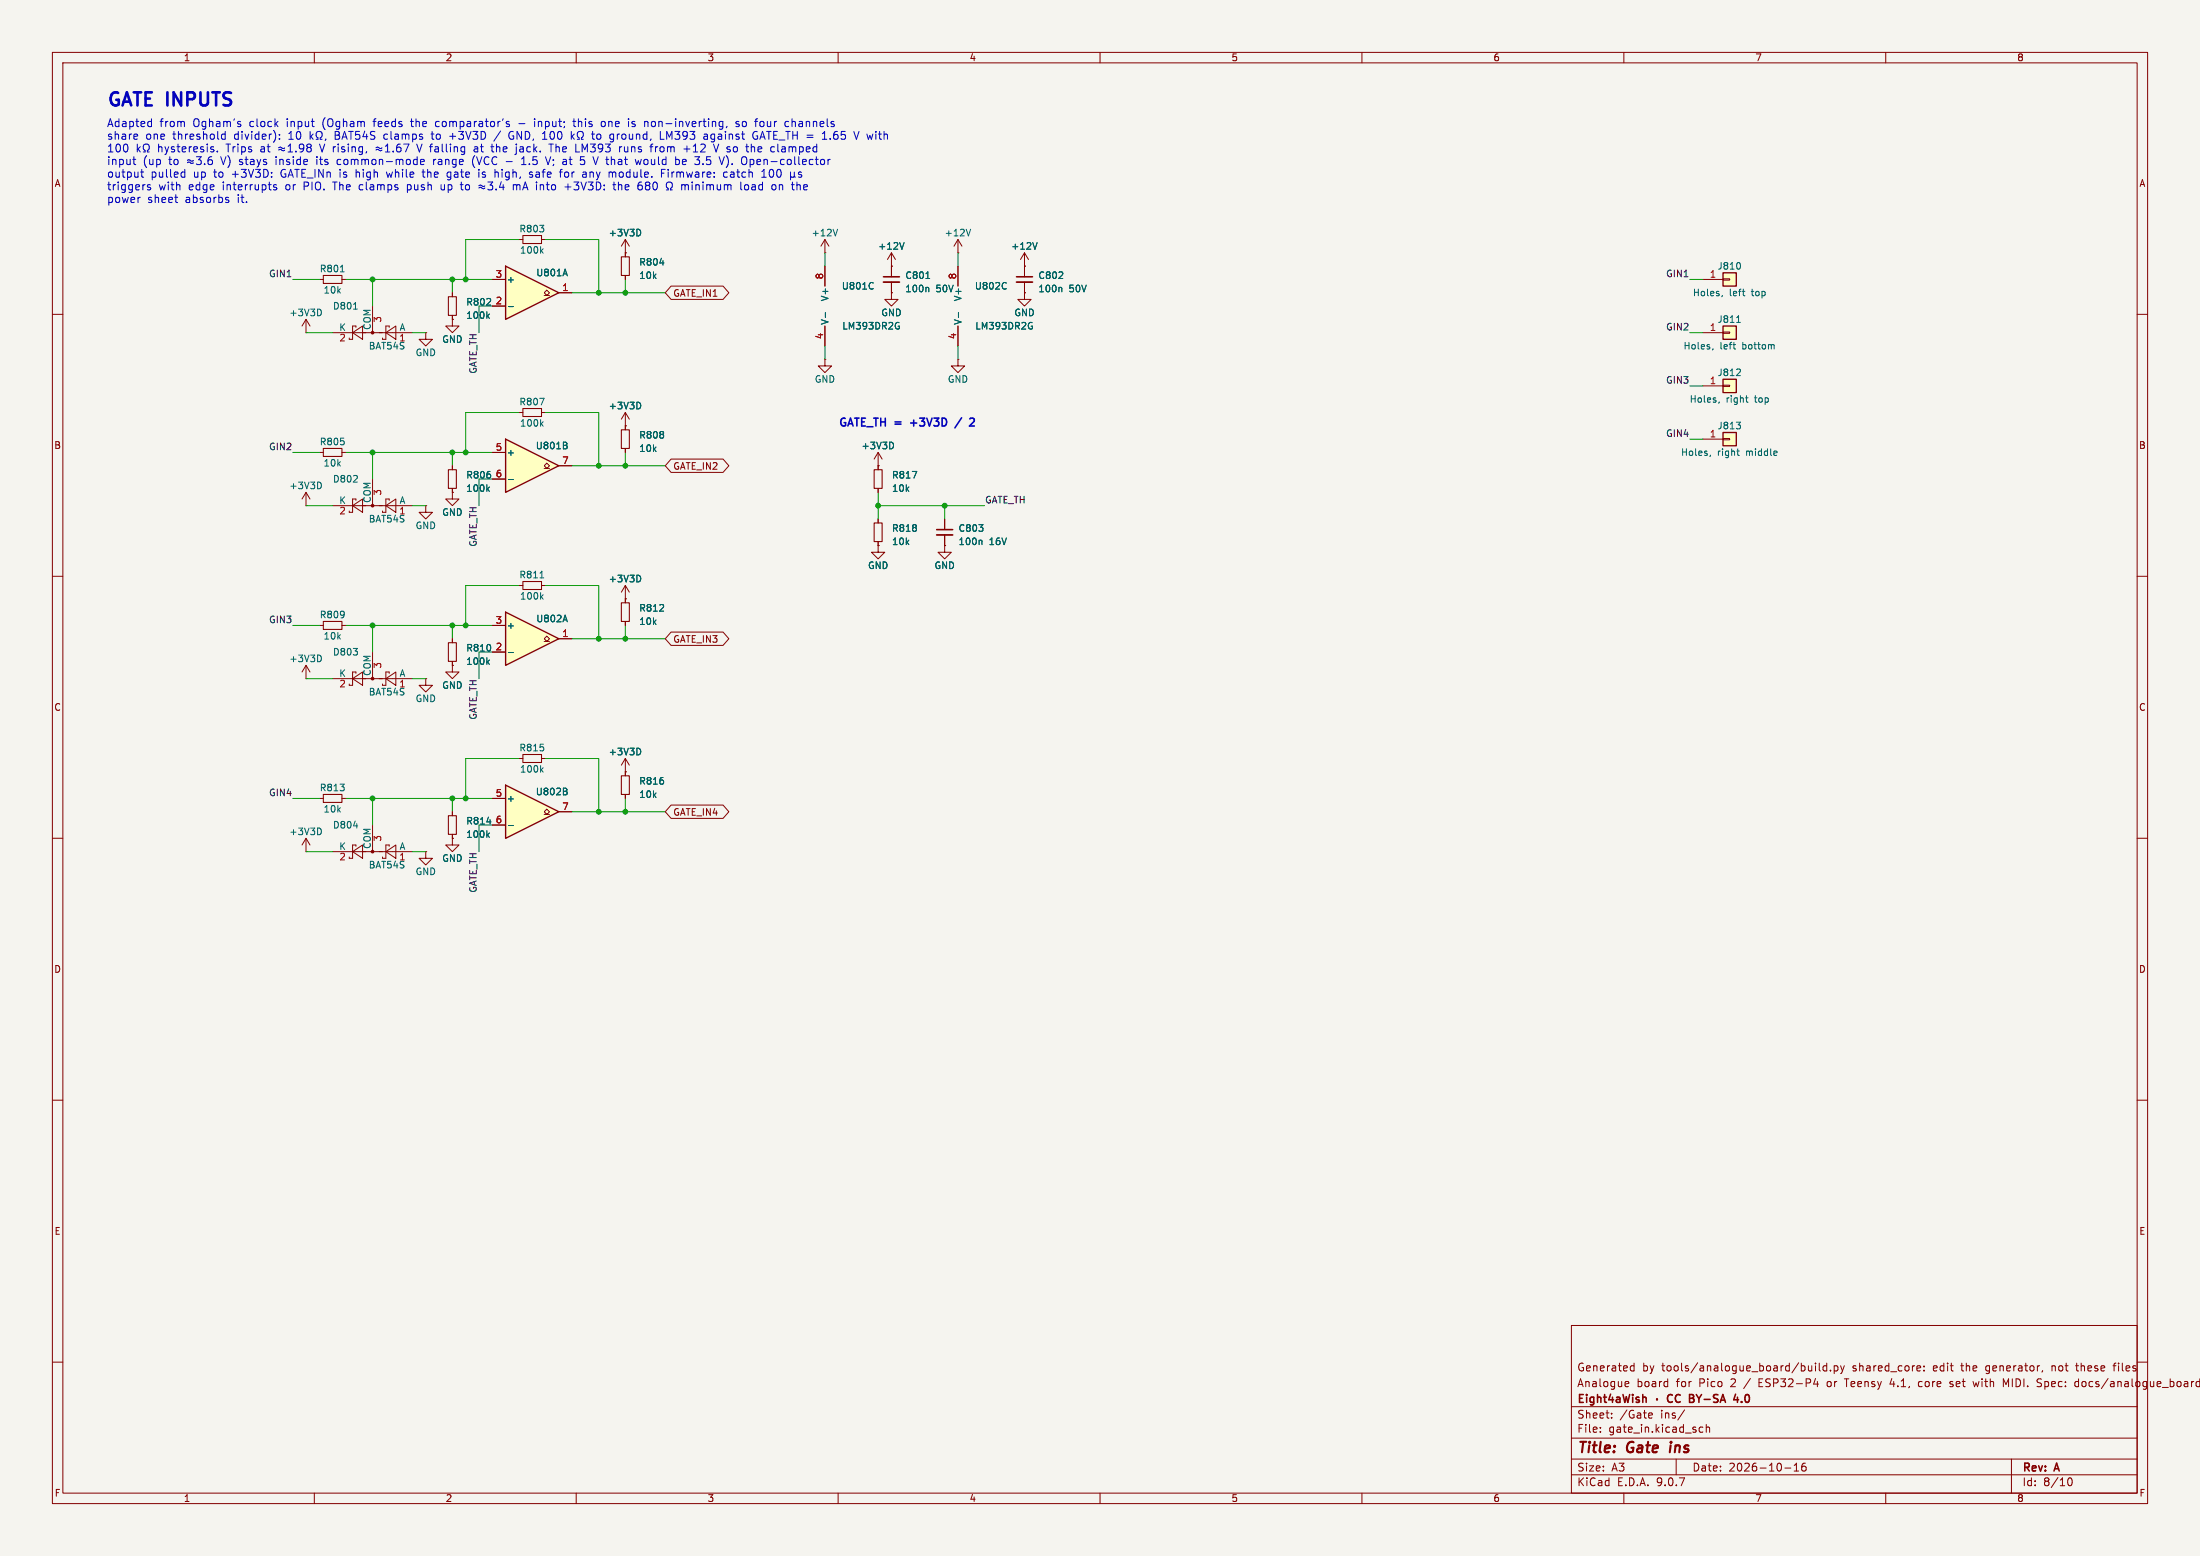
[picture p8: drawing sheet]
<svg xmlns="http://www.w3.org/2000/svg" width="420mm" height="297mm" viewBox="0 0 420 297" stroke-linecap="round" stroke-linejoin="round" font-family="sans-serif">
<path d="M0 0h420v297h-420z" fill="#f5f4ef" stroke="#f5f4ef" stroke-width=".19"/>
<g fill="none" stroke="#840000" stroke-width=".19">
<path d="M10 10h400v277h-400zM12 12h396v273h-396zM60 10v2M110 10v2M160 10v2M210 10v2M260 10v2M310 10v2M360 10v2M195.6 55.9v1.3h1.2l-1.2 1.2-1.3-1.2h1.3M195.6 55.9h.1M195.6 50.8h.1"/>
<path d="M195.6 48.3l-.8 1.2M195.6 48.3l.7 1.2M195.6 48.3v2.5M10 60h2M408 60h2M180.3 99.1v2M10 110h2M180.3 102.1v2M408 110h2M10 160h2M408 160h2M10 210h2"/>
<path d="M408 210h2M300 253h108v32h-108zM10 260h2M300 278.5h108M300 274.5h108M300 268.5h108M305.5 273.2v.2M305.5 272.5v.1M307.7 270.5v.2M307.7 269.8v.1M310.4 263.7l.5 .1v.2l-.7 .2M310.9 264.6l-.5 .1"/>
<path d="M311.4 261.6h.5M311.4 260.8h.5M311.9 260.2v1.5M314.9 269.7l.5 .1v.2l-.7 .2M315.4 270.6l-.5 .1M320 278.5v3M321.6 269.1l-1.3 1.9M324.4 273.1l.3 .3 .4-.1M325.1 272.5l-.4-.1-.3 .3M325.7 272.5l.2-.1 .4 .1 .1 .9M325.7 271.9v1.5M342.5 279.7l.4-.4v1.5"/>
<path d="M344.7 279.3a.59 .59 0 0 0-.8 .6v.6l.2 .2 .4 .1 .2-.2 .1-.5-.1-.2h-.5l-.3 .2M346.2 264.2h1M346.6 260.2v.1M346.6 260.7v1M346.9 263.7v1M347.3 260.2v1.3l.2 .2M348.7 260.8l-.4-.1-.3 .3 .2 .6h.5M348.7 260.2v1.5M348.9 263.8v.7M349.4 261.5v.2M350.2 260.8l.4-.1 .3 .3-.2 .6h-.5M350.2 260.7v1.5"/>
<path d="M351.4 260.7l.3 1M351.7 261.7l-.3 .5M352.1 260.7l-.4 1M352.1 263.2h.8M361.2 263.1l-.4 1.1h.9M366.4 260.7l.3 .3-.8 .2M366.6 261.6l-.2 .1M366.8 263.7l-.4 .1-.2 .2 .1 .5 .5 .2M367.3 261.5v.2M367.3 260.8v.1M372.8 263.8l-.4-.1-.2 .2 .1 .2 .5 .2v.3h-.6M377.8 263.7l-.3 1-.3-.7-.3 .7"/>
<path d="M382.4 263.2l.5 1.1 .5-1.1v1.5M384 278.5v6.5M389.4 264l.3 .3v.2l-.3 .2M389.5 263.2l.2 .1M389.9 261.6l-.1 .3M391.7 260.7v1M391.8 260.8h-.1M396.2 260.7h.6M396.4 263.7l.4 .1M396.4 260.2v1.3l.3 .2M396.8 264.6l-.4 .1M396.8 263.2v1.5"/>
<path d="M403.4 260.7h.5M403.9 260.2l-.3 .2v1.3M408 260h2M60 285v2M110 285v2M160 285v2M210 285v2M260 285v2M300 281.5h108M310 285v2M340.7 280.2h1.2M342.5 280.8h.9"/>
<path d="M360 285v2M394.7 282.7l.2-.5 .2-.1a.8 .8 0 0 1 .5 .7 .8 .8 0 0 1-.5 .8l-.2-.2-.2-.4"/>
</g>
<path d="M318.9 275.9l-.1 1.3" fill="none" stroke="#840000" stroke-width=".4"/>
<path d="M178.8 101.1h3.1M314 266.7l.3 .2v.8M316.3 267v.2M319.3 266.3a.6 .6 0 0 0-.8 0 .6 .6 0 0 0-.2 .7 .56 .56 0 0 0 .3 .6 .56 .56 0 0 0 .7-.1M320.8 266.3a.6 .6 0 0 0-.8 0 .6 .6 0 0 0-.2 .7 .56 .56 0 0 0 .3 .6 .56 .56 0 0 0 .7-.1M322.5 266.9h.5M323 266.9l.3 .1M323.3 266.3l-.3-.1h-.5v1.5l.8-.1M323.3 266.8l-.3 .1M331.3 266.1l-.3 1.1h.9M331.7 266.7v1" fill="none" stroke="#840000" stroke-width=".3"/>
<path d="M178.8 102.1h3.1" fill="none" stroke="#840000" stroke-width=".33"/>
<path d="M198 46.3l-.4 1.3M187.3 103.1l.2 .2v.7" fill="none" stroke="#006464" stroke-width=".19"/>
<path d="M96.5 149.9l10.2 5-10.2 5.1z" fill="#ffffc2"/>
<path d="M96.5 149.9l10.2 5-10.2 5.1z" fill="none" stroke="#840000" stroke-width=".25"/>
<g fill="none" stroke="#840000" stroke-width=".19">
<path d="M61 53.3h.7M65.3 53.3h.7M99.1 111.8h.7M103.4 111.8h.7M119.4 114.3h.1M119.4 111.8l-.8 1.2M119.4 111.8l.7 1.2M119.4 111.8v3.3M119.4 118.6v.8M86.4 154.9v.8M86.4 159.3v.7M94 152.4h2.5"/>
<path d="M94 157.5h2.5M103.9 155.4h.5l-.5-.5 .5-.5 .5 .5-.5 .5h.5M106.7 154.9h2.5"/>
</g>
<path d="M65 51.9h.7M103.1 110.3h.7M103.3 113.9l.4 .5M103.7 113.5l-.5 .5M122.1 109.9l.2 .4-.2 .7M92.9 156.9h.8M93.1 159.4l.3 .4M93.4 159l-.5 .5M97 157.6h1M108 151l.3 .3-.1 .3-.2 .1M108.1 150.5l.1 .2-.1 .3" fill="none" stroke="#006464" stroke-width=".19"/>
<path d="M61.7 52.6h3.6v1.5h-3.6zM99.8 111h3.6v1.5h-3.6zM118.6 115.1h1.5v3.5h-1.5zM85.6 155.7h1.5v3.6h-1.5z" fill="none" stroke="#840000" stroke-width=".2"/>
<path d="M96.5 116.8l10.2 5.1-10.2 5.1z" fill="#ffffc2"/>
<path d="M96.5 116.8l10.2 5.1-10.2 5.1z" fill="none" stroke="#840000" stroke-width=".25"/>
<g fill="none" stroke="#840000" stroke-width=".19">
<path d="M99.1 45.7h.7M103.4 45.7h.7M119.4 48.3h.1M119.4 45.7v2.6M119.4 45.7l-.8 1.3M119.4 45.7l.7 1.3M94 119.4h2.5M86.4 121.9v.8M86.4 126.2v.8M94 124.5h2.5M103.9 122.4h.5l-.5-.5 .5-.5 .5 .5-.5 .5h.5M106.7 121.9h2.5"/>
<path d="M119.4 147.3h.1M119.4 144.8l-.8 1.3M119.4 144.8l.7 1.3M119.4 144.8v2.5"/>
</g>
<path d="M103.3 47.8l.4 .5M103.7 47.5l-.5 .5M122.1 43.8l.2 .5-.2 .7M107.9 117.4l.4 1.3M93.1 126.3l.3 .5M93.4 126l-.5 .5M97 124.6h1M122.1 142.9l.2 .5-.2 .6" fill="none" stroke="#006464" stroke-width=".19"/>
<path d="M99.8 45h3.6v1.5h-3.6zM85.6 122.7h1.5v3.5h-1.5z" fill="none" stroke="#840000" stroke-width=".2"/>
<path d="M328.9 72.4h2.6v2.5h-2.6z" fill="#ffffc2"/>
<path d="M328.9 72.4h2.6v2.5h-2.6z" fill="none" stroke="#840000" stroke-width=".25"/>
<path d="M119.4 48.3v.7M119.4 52.6v.7M157.5 48.3h.1M157.5 45.7l-.8 1.3M157.5 45.7l.7 1.3M157.5 45.7v2.6M99.1 78.7h.7M103.4 78.7h.7M325.1 73.7h3.8M328.9 73.5h1.3v.3h-1.3zM119.4 147.3v.8M119.4 151.6v.8" fill="none" stroke="#840000" stroke-width=".19"/>
<path d="M126 50.2h.7M159.9 43.8l-.4 1.2M103 76h.9l-.6 1.3M328.2 76.7l-.1 .3M332.1 70.5l.2 .2-.1 .3-.7 .7h.8M333.2 75.9h.5M333.5 76.7l.2 .1M103.3 80.9l.4 .5M103.7 80.5l-.5 .5" fill="none" stroke="#006464" stroke-width=".19"/>
<path d="M118.6 49h1.5v3.6h-1.5zM99.8 78h3.6v1.5h-3.6zM118.6 148.1h1.5v3.5h-1.5z" fill="none" stroke="#840000" stroke-width=".2"/>
<path d="M96.5 83.8l10.2 5.1-10.2 5.1z" fill="#ffffc2"/>
<path d="M96.5 83.8l10.2 5.1-10.2 5.1z" fill="none" stroke="#840000" stroke-width=".25"/>
<path d="M86.4 94v1.3h1.2l-1.2 1.2-1.3-1.2h1.3M86.4 94h.1M86.4 88.9v.8M86.4 93.2v.8M94 86.4h2.5M94 91.4h2.5M103.9 89.4h.5l-.5-.5 .5-.5 .5 .5-.5 .5h.5M106.7 88.9h2.5" fill="none" stroke="#840000" stroke-width=".19"/>
<path d="M93.1 93.3l.3 .5M93.4 93l-.5 .4M97 91.5h1M108 85l.3 .2-.1 .3-.2 .2M108.1 84.5l.1 .1-.1 .3" fill="none" stroke="#006464" stroke-width=".19"/>
<path d="M85.6 89.7h1.5v3.5h-1.5z" fill="none" stroke="#840000" stroke-width=".2"/>
<path d="M96.5 50.8l10.2 5.1-10.2 5.1z" fill="#ffffc2"/>
<path d="M96.5 50.8l10.2 5.1-10.2 5.1z" fill="none" stroke="#840000" stroke-width=".25"/>
<g fill="none" stroke="#840000" stroke-width=".19">
<path d="M94 53.3h2.5M94 58.4h2.5M103.9 56.4h.5l-.5-.5 .5-.5 .5 .5-.5 .5h.5M106.7 55.9h2.5M157.5 50.8v3.8M81.3 63.5v1.3h1.2l-1.2 1.2-1.3-1.2h1.3M81.3 63.5h.1M86.4 61v1.2h1.2l-1.2 1.3-1.3-1.3h1.3M86.4 61h.1M119.4 78.7l-.8 1.3M119.4 78.7l.7 1.3M119.4 78.7v3.3"/>
<path d="M157.5 68.6v1.3h1.2l-1.2 1.2-1.3-1.2h1.3M157.5 68.6h.1M157.5 62.2v3.8M182.9 68.6v1.3h1.2l-1.2 1.2-1.3-1.2h1.3M182.9 68.6h.1M58.4 96.5h.1M58.4 94l-.7 1.3M58.4 94l.8 1.3M58.4 94v2.5M61 86.4h.7M63.5 96.5h15.2M65.3 86.4h.7"/>
<path d="M67.3 96.5l1.9-1.2v2.5zM67.9 95.5v-.2h-.6v2.5h-.6v-.3M71.1 91.4v5.1M73.7 96.5l1.9-1.2v2.5zM74.3 95.5v-.2h-.6v2.5h-.7v-.3M81.3 96.5v1.3h1.2l-1.2 1.3-1.3-1.3h1.3M81.3 96.5h.1M119.4 81.3h.1M119.4 85.6v.8M167.6 88.9h.1M167.6 86.4v2.5M167.6 99.1v.7"/>
<path d="M167.6 86.4l-.7 1.2M167.6 86.4l.8 1.2M167.6 104.1v1.3h1.3l-1.3 1.3-1.2-1.3h1.2M167.6 104.1h.1M167.6 103.4v.7"/>
</g>
<path d="M97 58.5h1M107.9 51.4l.4 1.2M157.6 59.6v1M166.6 54h.1M166.7 55.1h-.1M122.1 76.8l.2 .5-.2 .7M171.4 62.3h.3v.4l-.3 .1M171.5 61.5l.1 .1M61.1 92.1l.3 .5-.3 .6M170.3 84.5l.3 .4-.3 .7" fill="none" stroke="#006464" stroke-width=".19"/>
<circle cx="71.1" cy="96.5" r=".25" fill="#840000" stroke="#840000" stroke-width=".19"/>
<path d="M61.7 85.6h3.6v1.5h-3.6zM118.6 82h1.5v3.6h-1.5zM166.9 99.8h1.5v3.6h-1.5z" fill="none" stroke="#840000" stroke-width=".2"/>
<path d="M328.9 82.6h2.6v2.5h-2.6z" fill="#ffffc2"/>
<path d="M328.9 82.6h2.6v2.5h-2.6z" fill="none" stroke="#840000" stroke-width=".25"/>
<g fill="none" stroke="#840000" stroke-width=".19">
<path d="M71.1 58.4v5.1M86.4 55.9v.7M58.4 63.5h.1M58.4 61v2.5M58.4 61l-.7 1.2M58.4 61l.8 1.2M63.5 63.5h15.2M67.3 63.5l1.9-1.3v2.6zM67.9 62.5v-.3h-.6v2.6h-.6v-.3M73.7 63.5l1.9-1.3v2.6zM74.3 62.5v-.3h-.6v2.6h-.7v-.3M86.4 60.2v.8"/>
<path d="M167.6 88.9v.8M167.6 93.2v.8M325.1 83.8h3.8M328.9 83.7h1.3v.2h-1.3zM61 119.4h.7M65.3 119.4h.7M180.3 104.1v1.3h1.3l-1.3 1.3-1.2-1.3h1.2M180.3 104.1h.1M58.4 129.5h.1M58.4 127l-.7 1.3M58.4 127l.8 1.3M58.4 127v2.5"/>
<path d="M63.5 129.5h15.2M67.3 129.5l1.9-1.2v2.5zM67.9 128.5v-.2h-.6v2.5h-.6v-.2M71.1 124.5v5M73.7 129.5l1.9-1.2v2.5zM74.3 128.5v-.2h-.6v2.5h-.7v-.2M61 152.4h.7M65.3 152.4h.7M58.4 162.6h.1M58.4 160v2.6M58.4 160l-.7 1.3M58.4 160l.8 1.3"/>
<path d="M86.4 160v1.3h1.2l-1.2 1.3-1.3-1.3h1.3M86.4 160h.1"/>
</g>
<g fill="none" stroke="#006464" stroke-width=".19">
<path d="M61.1 59.1l.3 .4-.3 .7M67.5 59h.7M93.4 59.9l-.5 .5M93.1 60.3l.3 .5M174.2 90h.8l-.5 1.3M326.5 86.9l-.1 .2M331.5 80.6h.8l-.5 .5M331.6 86.1h.4M331.8 86.9h.2M332.1 81.1l.2 .2-.2 .5M339.2 86.2v.2l-.6 .1M61.1 125.1l.3 .5-.3 .6"/>
<path d="M61.1 158.1l.3 .5-.3 .7"/>
</g>
<path d="M85.6 56.6h1.5v3.6h-1.5zM166.9 89.7h1.5v3.5h-1.5zM61.7 118.6h3.6v1.5h-3.6zM61.7 151.6h3.6v1.6h-3.6z" fill="none" stroke="#840000" stroke-width=".2"/>
<g fill="#840000" stroke="#840000" stroke-width=".19">
<circle cx="71.1" cy="129.5" r=".25"/>
<circle cx="71.1" cy="63.5" r=".25"/>
</g>
<path d="M328.9 62.2h2.6v2.6h-2.6z" fill="#ffffc2"/>
<path d="M328.9 62.2h2.6v2.6h-2.6z" fill="none" stroke="#840000" stroke-width=".25"/>
<path d="M325.1 63.5h3.8M328.9 63.4h1.3v.2h-1.3zM99.1 144.8h.7M103.4 144.8h.7" fill="none" stroke="#840000" stroke-width=".19"/>
<path d="M327 66.6l-.1 .2M330.8 65.8h.5M331.2 66.6h.1M331.5 61.5h.8M338.5 65.8l.2 .2v.6M103.3 146.9l.4 .5M103.7 146.5l-.5 .5" fill="none" stroke="#006464" stroke-width=".19"/>
<path d="M99.8 144h3.6v1.5h-3.6z" fill="none" stroke="#840000" stroke-width=".2"/>
<path d="M328.9 52.1h2.6v2.5h-2.6z" fill="#ffffc2"/>
<path d="M328.9 52.1h2.6v2.5h-2.6z" fill="none" stroke="#840000" stroke-width=".25"/>
<g fill="none" stroke="#840000" stroke-width=".19">
<path d="M86.4 55.9v.7M94 53.3h2.5M94 58.4h2.5M106.7 55.9h2.5M119.4 48.3h.1M119.4 48.3v.7M119.4 52.6v.7M128.1 54.6h9.9l1.1 1.3-1.1 1.3h-9.9l-1.1-1.3zM157.5 50.8v3.8M170.2 50.8h.1M170.2 55.9v1.3h1.2l-1.2 1.2-1.3-1.2h1.3M170.2 55.9h.1"/>
<path d="M170.2 48.3l-.8 1.2M170.2 48.3l.7 1.2M170.2 48.3v4.5M170.2 53.8v2.1M182.9 48.3h.1M182.9 45.7v2.6M182.9 50.8v3.8M182.9 45.7l-.8 1.3M182.9 45.7l.7 1.3M195.6 50.8h.1M195.6 55.9h.1M195.6 50.8v2"/>
<path d="M195.6 53.8v2.1M325.1 53.3h3.8M328.9 53.2h1.3v.3h-1.3zM86.4 61h.1M86.4 60.2v.8M157.5 62.2v3.8M182.9 62.2v3.8M86.4 94h.1M86.4 88.9v.8M86.4 93.2v.8M94 86.4h2.5M94 91.4h2.5"/>
<path d="M106.7 88.9h2.5M119.4 81.3h.1M119.4 81.3v.7M119.4 85.6v.8M128.1 87.6h9.9l1.1 1.3-1.1 1.3h-9.9l-1.1-1.3zM167.6 88.9h.1M167.6 88.9v.8M167.6 93.2v.8M167.6 99.1v.7M180.3 99.1v2M94 119.4h2.5M119.4 114.3h.1"/>
<path d="M119.4 114.3v.8M119.4 118.6v.8M167.6 104.1h.1M167.6 103.4v.7M180.3 104.1h.1M180.3 102.1v2M81.3 129.5v1.3h1.2l-1.2 1.3-1.3-1.3h1.3M81.3 129.5h.1M86.4 127v1.3h1.2l-1.2 1.2-1.3-1.2h1.3M86.4 127h.1M86.4 121.9v.8M86.4 126.2v.8"/>
<path d="M94 124.5h2.5M106.7 121.9h2.5M128.1 120.6h9.9l1.1 1.3-1.1 1.3h-9.9l-1.1-1.3zM71.1 157.5v5.1M86.4 154.9v.8M86.4 159.3v.7M94 152.4h2.5M94 157.5h2.5M106.7 154.9h2.5M119.4 147.3h.1M119.4 147.3v.8M119.4 151.6v.8"/>
<path d="M128.1 153.7h9.9l1.1 1.2-1.1 1.3h-9.9l-1.1-1.3zM63.5 162.6h15.2M67.3 162.6l1.9-1.3v2.5zM67.9 161.5v-.2h-.6v2.5h-.6v-.2M73.7 162.6l1.9-1.3v2.5zM74.3 161.5v-.2h-.6v2.5h-.7v-.2M81.3 162.6v1.2h1.2l-1.2 1.3-1.3-1.3h1.3M81.3 162.6h.1M86.4 160h.1"/>
</g>
<g fill="none" stroke="#006464" stroke-width=".19">
<path d="M93.4 59.9l-.5 .5M97 58.5h1M107.9 51.4l.4 1.2M122.1 43.8l.2 .5-.2 .7M126 50.2h.7M157.6 59.6v1M166.6 54h.1M166.7 55.1h-.1M172.6 46.3l-.4 1.3M176.8 53.2h.7M177.1 54.9l.2 .1v.7M183 59.6v1"/>
<path d="M185.3 43.8l-.4 1.2M192 54h.1M192.1 55.1h-.1M198 46.3l-.4 1.3M202.5 54.9l.2 .1v.7M328.8 56.4l-.1 .2M332.1 50.2l.2 .4-.2 .7M332.6 55.6h.5M333 56.5h.1M93.1 60.3l.3 .5M122.1 76.8l.2 .5-.2 .7M171.4 62.3h.3v.4l-.3 .1"/>
<path d="M171.5 61.5l.1 .1M196.8 62.3h.3v.4l-.3 .1M196.9 61.5l.1 .1M93.1 93.3l.3 .5M93.4 93l-.5 .4M97 91.5h1M108 85l.3 .2-.1 .3-.2 .2M108.1 84.5l.1 .1-.1 .3M170.3 84.5l.3 .4-.3 .7M174.2 90h.8l-.5 1.3M107.9 117.4l.4 1.3M122.1 109.9l.2 .4-.2 .7"/>
<path d="M187.3 103.1l.2 .2v.7M93.1 126.3l.3 .5M93.4 126l-.5 .5M97 124.6h1M67.5 157.6h.8M92.9 156.9h.8M93.1 159.4l.3 .4M93.4 159l-.5 .5M97 157.6h1M108 151l.3 .3-.1 .3-.2 .1M108.1 150.5l.1 .2-.1 .3M122.1 142.9l.2 .5-.2 .6"/>
</g>
<path d="M168.7 52.8h3M194.1 52.8h3" fill="none" stroke="#840000" stroke-width=".3"/>
<path d="M168.7 53.8h3M194.1 53.8h3" fill="none" stroke="#840000" stroke-width=".33"/>
<circle cx="71.1" cy="162.6" r=".25" fill="#840000" stroke="#840000" stroke-width=".19"/>
<g fill="none" stroke="#009600" stroke-width=".19">
<path d="M55.9 53.3h5.1M66 53.3h28M71.1 53.3v5.1M86.4 53.3v2.6M94 58.4h-2.6v5.1M99.1 45.7h-10.2v7.6M104.1 45.7h10.2v10.2M109.2 55.9h17.8M119.4 53.3v2.6M157.5 48.3v2.5M182.9 48.3v2.5M322.6 53.3h2.5"/>
<path d="M58.4 63.5h5.1M78.7 63.5h2.6M99.1 78.7h-10.2v7.7M104.1 78.7h10.2v10.2M157.5 66v2.6M182.9 66v2.6M322.6 73.7h2.5M322.6 63.5h2.5M55.9 86.4h5.1M58.4 96.5h5.1M66 86.4h28M71.1 86.4v5"/>
<path d="M78.7 96.5h2.6M86.4 86.4v2.5M94 91.4h-2.6v5.1M109.2 88.9h17.8M119.4 86.4v2.5M167.6 96.5h20.4M167.6 94v5.1M180.3 96.5v2.6M322.6 83.8h2.5M55.9 119.4h5.1M66 119.4h28M71.1 119.4v5.1"/>
<path d="M86.4 119.4v2.5M99.1 111.8h-10.2v7.6M104.1 111.8h10.2v10.1M119.4 119.4v2.5M58.4 129.5h5.1M78.7 129.5h2.6M94 124.5h-2.6v5M109.2 121.9h17.8M55.9 152.4h5.1M66 152.4h28M71.1 152.4v5.1M86.4 152.4v2.5"/>
<path d="M94 157.5h-2.6v5.1M99.1 144.8h-10.2v7.6M104.1 144.8h10.2v10.1M109.2 154.9h17.8M119.4 152.4v2.5M58.4 162.6h5.1M78.7 162.6h2.6"/>
</g>
<g fill="none" stroke="#0000c2" stroke-width=".19">
<path d="M25.3 30.4h.6M25.6 29.9v1.3l.3 .2M26.2 26.5l-.1 .1M26.2 25.7l.1 .2-.7 .2M26.2 27.5v1.5M26.3 28.4l.5 .6M26.8 28l-.6 .6M27.1 32.3v1.3l.3 .2M27.4 27.7a.71 .71 0 0 0 .3 1v.3h-.4M28.2 35.3v.4l.5 .1 .1 .2-.2 .2h-.5M28.4 27.7a.71 .71 0 0 1-.3 1v.3h.4M28.5 23.2h.4"/>
<path d="M28.9 22.7v1.5M28.9 24.1l-.4 .1M33.3 37.7h.6M33.8 38.7h.1M34.8 32.8l.5 .1M35.3 33.8h-.5M35.3 32.3v1.5M35.8 31.1l.3-.2 .5 .3 .3-.1M35.8 30.6h.1M36.3 30.6l.3 .2 .3-.2M38.3 30.6l.1 .2-.1 .5-.6 .1-.2-.1M39.1 31.3v.1"/>
<path d="M39.7 30.6v.5l.3 .3 .4-.1 .2-.2-.2-.5M39.8 30.6l-.1 .2M40.6 28.5l.2 .2-.2 .3M40.6 28l.2 .1M41.5 28.9v.1M42.3 25.7v.7l.3 .2 .4-.1M43 25.1v1.5M43.5 38.2l.2 .2-.2 .3M45.8 23.7l.2 .2-.2 .3M45.8 23.2h.1M45.8 30.5v.3l.5 .2v.2l-.2 .2-.4-.1M47 29.9v1.3l.3 .2"/>
<path d="M48.4 30.5l.1 .9M48.5 30.8h-.5a.29 .29 0 0 0-.2 .3 .29 .29 0 0 0 .2 .3l.5-.1M49.1 30.4l.3 1M49.4 31.4l-.3 .5M49.8 30.4l-.4 1M50.8 30.5l-.3-.1-.2 .2v.2l.5 .2v.3h-.5M52.8 35.3l-.4-.1-.2 .3 .1 .2 .5 .1v.4h-.6M53.2 28.6l.3-.1 .6 .3 .2-.2M53.2 28.2l.3-.1 .6 .3 .2-.2M53.3 26.4v.2M53.3 25.7v.1M55 29h.8"/>
<path d="M55.3 27.7l-.3 .2M55.4 27.5v1.5M56.5 28.9v.1M57.2 27.6l-.1 .5 .2 .3h.4l.3-.3M57.9 27.6a.99 .99 0 0 1-.3 1.4h-.3M58.8 28.1l-.2 .3v.5l.2 .1 .5-.1 .1-.2-.1-.4-.2-.2M58.8 28.1l-.2-.2 .2-.4 .5 .1 .1 .2-.3 .3M58.8 28.1h.3M59.2 25.1v1.5M59.3 26l.5 .6M59.8 25.6l-.6 .6M60.5 29.9v.2"/>
<path d="M60.5 30.4v1M61 27.5l.5 1.5M61.4 25.3a.62 .62 0 0 0-.8-.2 .62 .62 0 0 0-.3 .8l.4 .4v.3h-.4M61.5 25.5l-.1 .6-.3 .2v.3h.4M62.2 26.5l-.1 .3M64.1 28l-.4 .1M64.6 28v1M64.6 30.4l-.3 .3v.4l.3 .3M65.8 28.1l-.4-.1-.2 .2 .1 .2 .5 .2v.3h-.6M66.5 28v1M67.2 28.1l.2-.1 .4 .1v.9M67.2 28v1"/>
<path d="M68 32.3v1.5M68.1 32.9l-.1 .1M68.6 35.4v.7M69.2 28.1l-.4-.1-.3 .3 .1 .6h.6M69.2 28v1.2l-.3 .3-.3-.1M70 28.9l-.2 .3M71.8 28.6l.3-.1 .5 .3 .3-.2M71.8 28.2l.3-.1 .5 .3 .3-.2M73.3 25.7v.7M73.6 29h.8M73.8 32.8l.3 1M74 27.5v1.5"/>
<path d="M75.1 28.9v.1M75.8 27.9l-.1 .8 .3 .3 .4-.1 .2-.2v-.3l-.3-.3M76 28.1l-.3 .3M77.8 36.2h.4M77.8 35.2v1.5M78.1 27.5l-.7 1.5M78.2 35.2l-.4 .1M78.3 23.2h.6M79.6 27.5l.5 1.5M80.3 30.9l.7-.1-.1-.3-.4-.1-.2 .2v.7h.6M80.6 32.8h.5M80.8 32.3v1.3l.3 .2"/>
<path d="M82.3 25.6h.5M82.5 25.1v1.3l.2 .2M82.8 30.4v1M83.1 28.1h.5l.1 .9M83.2 30.4l-.3 .1-.1 .2M83.4 23.2l-.3 .3v.4l.3 .3M83.7 28.4h-.5a.29 .29 0 0 0-.2 .3 .29 .29 0 0 0 .2 .3l.5-.1M84.2 35.2v.8l.1 .2h.3M84.4 27.5v1.3l.2 .2M85.2 27.5v1.3l.2 .2M85.4 33v.7l.5 .1M85.4 34.3h.5"/>
<path d="M85.8 26h1.2M86 27.5v.1M86 28v1M86.7 28.1l.2-.1 .4 .1v.9M86.7 28v1M88.1 34.7v1.3M88.1 36.2h.3M88.7 28.1l-.4-.1-.3 .3 .1 .6h.6M88.7 28v1.2l-.3 .3-.3-.1M90.6 28.1l.4-.1 .2 .2M90.6 29.7a1.72 1.72 0 0 0 0 2.3M91.2 28.4h-.5a.29 .29 0 0 0-.2 .3 .29 .29 0 0 0 .2 .3l.5-.1"/>
<path d="M91.4 32.8v1M91.5 35.8l.2-.1 .6 .3 .3-.1M91.5 35.4l.2-.1 .6 .3 .3-.1M92.1 33.8h.1M92.1 32.9v.4M93.7 28h.6M94.1 34.7l-.5 .6 .4 .2v.6l-.2 .1-.7-.1M94.1 29h.2M94.7 36.1v.1M95.1 32.9v.9M95.6 25l-1.3 1.9M95.7 34.7l-.4 1h1"/>
<path d="M96.1 35.2v1M96.6 23.5l.7 .4-.2 .3-.5-.1M96.6 30.8h1.2M97.2 23.2h-.4l-.2 .2M97.8 25.9h.3M97.8 25.1a.75 .75 0 0 0-.7 .7 .75 .75 0 0 0 .7 .8l.2-.1M98 35.2v1M98.6 35.3v.2M98.6 35.5v.7M98.7 35.3l-.1 .2M99.1 23.6h1.1M99.4 28l-.1 .1"/>
<path d="M99.4 28.4a.29 .29 0 0 0-.2 .3 .29 .29 0 0 0 .2 .3M99.6 31.4h.8M100 29.9v1.5M101.1 31.3v.1M101.6 32.9l-.3-.1-.2 .2v.3l.5 .1v.4h-.5M101.8 29.9l-.1 .7h.1M102.1 22.7v.1M102.1 23.2v1M102.4 30.6l.2 .2-.2 .5-.5 .1-.2-.1M102.8 23.3l.2-.1h.3l.1 1M102.8 23.2v1M104.1 23.2h.5l.2 .3-.1 .6h-.6"/>
<path d="M104.1 23.2v1.5M104.1 29.9l.5 1.5 .5-1.5M105.2 27.5v1.5M105.5 23.2l.1 .9 .3 .1 .2-.2M106.1 23.2v1M106.6 23.2h.6M106.8 22.7v1.3l.4 .2M107.7 23.2v.2M107.8 24.1l-.2 .3M107.8 35.7h1.2M108.1 32.8l-.3 .3v.4l.3 .3M108.4 35.1v1.1"/>
<path d="M109.2 26l.4 .6M109.3 23.2h.6M109.6 22.7v1.3l.3 .2M109.6 25.6l-.5 .6M110.3 25.3a.71 .71 0 0 0 .3 1v.3h-.4M111.3 25.3a.71 .71 0 0 1-.3 1v.3h.3M111.6 28.6l-.5-1.1v1.5M111.8 32.9l.1 .9M111.9 33.8h-.1M111.9 33.2l-.1 .1M112.9 25.6h.6M113.1 25.1v1.3l.4 .2"/>
<path d="M114.2 25.6l-.3 .3v.4l.3 .3M114.9 23.2h.4l.3 .3v.4l-.3 .3-.4-.1-.1-.2zM117 35.2h.6M117.1 32.8l.4 .1 .1 .1v.8M117.2 34.7v1.3l.4 .2M118.1 34.7v1.5M118.5 35.2l-.4 .2M119.2 28l.1 .9h.5M120 22.7h-.1M120 22.7h.1M120 22.7v.1M120.6 24.1l.5 .1"/>
<path d="M121.1 23.2h-.4l-.1 .2 .1 .2 .4 .1M122.4 30.4l-.3 1M123.2 30.4l-.3 .3v.4l.3 .3M123.3 34.9v.3M123.3 35.5v.6M125.1 28v1M125.2 28.1l-.1 .2M126.1 25.1v1.5h.7M126.3 33h.5M127.6 32.8v1M127.8 26.2l-.5-1.1v1.5M127.9 34.7l.2 .1"/>
<path d="M128 36.2h.3M128.3 35a.71 .71 0 0 1-.3 1M130.1 35.4l.5-.2 .2 .3M130.1 35.2v1M130.6 28.4h1.1M130.8 35.5l.2-.3 .3 .1 .1 .9M130.8 35.5v.7M130.9 30.5l-.4-.1-.2 .2v.7h.6M131 30.8l-.7 .1M135.8 27l.3 .1M135.8 25.7l-.1 .6 .3 .3M137.2 27.5l-.5 1.5"/>
<path d="M138.3 33.8h.5M138.3 32.9h.5M138.8 24.1l-.2 .3M139 30.3v1M139.9 32.8l-.4 .1M140 33.3h-.4a.29 .29 0 0 0-.2 .2 .29 .29 0 0 0 .2 .3h.4M141.1 23.2h-.4l-.2 .2 .1 .2 .5 .1v.4h-.6M141.5 36.2h.1M141.8 23.2l-.1 .3 .1 .6M142.3 35.3l.3-.1 .3 .3v.5l-.3 .2h-.3l-.2-.2zM143.3 30.4h.3l.3 .3-.1 .6-.5 .1M144.3 25.9h.3v.5l-.3 .2-.3-.1"/>
<path d="M144.6 22.7h-.3M145.2 24.1h.5M145.2 23.2h.5M145.2 26.2h.7M145.4 33.8h.9M145.6 25.1l-.5 1.5M146.8 32.9l.2 .8 .2 .1 .4-.1M148.8 35.4l.2-.2 .3 .1 .1 .9M148.8 35.2v1M149.7 28l-.4 .1M149.8 28.4h-.4a.29 .29 0 0 0-.2 .3 .29 .29 0 0 0 .2 .3h.4M151.2 22.7v1.5"/>
<path d="M151.3 34.7v1.3M151.6 23.2l-.4 .1M152.1 34.7v1.5M152.5 32.9v.4l.5 .1 .1 .2-.3 .2h-.4M158.5 26.4v.2M159.3 25.7l-.2 .2M159.3 25.2a1.17 1.17 0 0 0 0 1.3"/>
</g>
<g fill="none" stroke="#0000c2" stroke-width=".3">
<path d="M161.4 79.9l-.4-.1-.4 .2M163.1 79.8h.9M163.6 79.8v1.5M165.2 79.8h-.7v1.5M166.8 79.8h.8M167.2 79.8v1.5M168.1 79.8v1.5M169 79.8v1.5M175.6 79.8h.9l-.5 .6M176.9 79.8l.5 1.5 .5-1.5M178.3 79.8h.9l-.5 .6M183.6 79.7l-1.3 2"/>
<path d="M185.1 80l.6-.2 .2 .2 .1 .2-.9 1.1h.9M161.9 81.3l.5-1.5 .5 1.5M180.6 80l-.4-.2h-.3v1.5"/>
</g>
<g fill="none" stroke="#0000c2" stroke-width=".5">
<path d="M22.6 17.7a.9 .9 0 0 0-1.2 .3M25.5 17.6h1.5M26.2 17.6v2.5M29 17.6h-1.2v2.5M32 17.6v2.5M34.6 17.6v2.5l-1.5-2.5v2.5M37.1 17.9l-.4-.3h-.9v2.5M38.3 17.6v2M39.7 17.6v2M40.5 17.6h1.5M41.2 17.6v2.5M44.1 17.7l-1-.1-.3 .3"/>
<path d="M23.4 20.1l.8-2.5 .9 2.5"/>
</g>
<g fill="#009600" stroke="#009600" stroke-width=".19">
<circle cx="114.3" cy="55.9" r=".46"/>
<circle cx="119.4" cy="55.9" r=".46"/>
<circle cx="114.3" cy="88.9" r=".46"/>
<circle cx="119.4" cy="88.9" r=".46"/>
<circle cx="71.1" cy="119.4" r=".46"/>
<circle cx="88.9" cy="119.4" r=".46"/>
<circle cx="86.4" cy="119.4" r=".46"/>
<circle cx="71.1" cy="152.4" r=".46"/>
<circle cx="86.4" cy="152.4" r=".46"/>
<circle cx="88.9" cy="152.4" r=".46"/>
<circle cx="167.6" cy="96.5" r=".46"/>
<circle cx="180.3" cy="96.5" r=".46"/>
<circle cx="71.1" cy="53.3" r=".46"/>
<circle cx="88.9" cy="53.3" r=".46"/>
<circle cx="86.4" cy="53.3" r=".46"/>
<circle cx="71.1" cy="86.4" r=".46"/>
<circle cx="86.4" cy="86.4" r=".46"/>
<circle cx="88.9" cy="86.4" r=".46"/>
<circle cx="119.4" cy="154.9" r=".46"/>
<circle cx="114.3" cy="154.9" r=".46"/>
<circle cx="119.4" cy="121.9" r=".46"/>
<circle cx="114.3" cy="121.9" r=".46"/>
</g>
<text font-size="3.5" fill="#0000c2" x="20.3" y="21.5">GATE INPUTS</text>
<g font-size="2.8" fill="#840000">
<text x="301" y="277.9">Title:</text>
<text x="310.6" y="277.9">Gate</text>
<text x="319.6" y="277.9">ins</text>
</g>
<g font-size="2.1" fill="#0000c2">
<text x="20.3" y="24.6">Adapted</text>
<text x="20.3" y="27">share</text>
<text x="20.3" y="29.4">100</text>
<text x="27.8" y="27">one</text>
<text x="30.1" y="29.4">hysteresis.</text>
<text x="30.5" y="24.6">from</text>
<text x="33.1" y="27">threshold</text>
<text x="36.9" y="24.6">Ogham's</text>
<text x="43.4" y="29.4">Trips</text>
<text x="44.9" y="27">divider):</text>
<text x="47.8" y="24.6">clock</text>
<text x="50" y="29.4">at</text>
<text x="55" y="24.6">input</text>
<text x="55.4" y="27">10</text>
<text x="61.7" y="29.4">V</text>
<text x="62" y="24.6">(Ogham</text>
<text x="64.5" y="27">BAT54S</text>
<text x="71.9" y="24.6">feeds</text>
<text x="74" y="27">clamps</text>
<text x="79.2" y="24.6">the</text>
<text x="80.7" y="29.4">V</text>
<text x="83.3" y="27">to</text>
<text x="84" y="24.6">comparator's</text>
<text x="86.8" y="27">+3V3D</text>
<text x="91.8" y="29.4">at</text>
<text x="95.3" y="29.4">the</text>
<text x="98.5" y="27">GND, 100</text>
<text x="100.1" y="29.4">jack.</text>
<text x="106.7" y="29.4">The</text>
<text x="110.8" y="24.6">this</text>
<text x="111.8" y="29.4">LM393</text>
<text x="114.9" y="27">to</text>
<text x="116.3" y="24.6">one</text>
<text x="118.4" y="27">ground,</text>
<text x="120.3" y="29.4">runs</text>
<text x="121.6" y="24.6">is</text>
<text x="124.8" y="24.6">non-inverting,</text>
<text x="126.5" y="29.4">from</text>
<text x="128.1" y="27">LM393</text>
<text x="132.9" y="29.4">+12</text>
<text x="136.6" y="27">against</text>
<text x="139" y="29.4">V so</text>
<text x="142.5" y="24.6">so</text>
<text x="145.4" y="29.4">the</text>
<text x="146.1" y="27">GATE_TH =</text>
<text x="146.3" y="24.6">four</text>
<text x="150.2" y="29.4">clamped</text>
<text x="152.1" y="24.6">channels</text>
<text x="159.7" y="27">1.65</text>
<text x="166.1" y="27">V with</text>
<text x="20.3" y="31.8">input</text>
<text x="20.3" y="34.2">output</text>
<text x="27.3" y="31.8">(up</text>
<text x="28.8" y="34.2">pulled</text>
<text x="32.3" y="31.8">to</text>
<text x="37" y="34.2">up</text>
<text x="41" y="34.2">to</text>
<text x="42.5" y="31.8">V)</text>
<text x="44.5" y="34.2">+3V3D:</text>
<text x="53.2" y="31.8">inside</text>
<text x="54" y="34.2">GATE_INn is</text>
<text x="61.1" y="31.8">its</text>
<text x="65.2" y="31.8">common-mode</text>
<text x="68.6" y="34.2">high</text>
<text x="74.7" y="34.2">while</text>
<text x="81.7" y="34.2">the</text>
<text x="83.7" y="31.8">range</text>
<text x="86.5" y="34.2">gate</text>
<text x="91.3" y="31.8">(VCC</text>
<text x="92.7" y="34.2">is</text>
<text x="95.9" y="34.2">high,</text>
<text x="102.7" y="34.2">safe</text>
<text x="105.9" y="31.8">V; at</text>
<text x="108.7" y="34.2">for</text>
<text x="112.7" y="31.8">5</text>
<text x="113.2" y="34.2">any</text>
<text x="115.5" y="31.8">V that</text>
<text x="118.3" y="34.2">module.</text>
<text x="123.8" y="31.8">would</text>
<text x="128.5" y="34.2">Firmware:</text>
<text x="131.5" y="31.8">be</text>
<text x="135.5" y="31.8">3.5</text>
<text x="140.3" y="31.8">V).</text>
<text x="140.6" y="34.2">catch</text>
<text x="144.6" y="31.8">Open-collector</text>
<text x="148" y="34.2">100</text>
<text x="20.3" y="36.6">triggers</text>
<text x="20.3" y="39.1">power</text>
<text x="28.1" y="39.1">sheet</text>
<text x="30.3" y="36.6">with</text>
<text x="35.4" y="39.1">absorbs</text>
<text x="36.1" y="36.6">edge</text>
<text x="42.6" y="36.6">interrupts</text>
<text x="45.5" y="39.1">it.</text>
<text x="54.8" y="36.6">or</text>
<text x="58.4" y="36.6">PIO.</text>
<text x="64.2" y="36.6">The</text>
<text x="69.3" y="36.6">clamps</text>
<text x="78.6" y="36.6">push</text>
<text x="85.2" y="36.6">up</text>
<text x="89.2" y="36.6">to</text>
<text x="99.4" y="36.6">mA into</text>
<text x="109.6" y="36.6">+3V3D:</text>
<text x="119.1" y="36.6">the</text>
<text x="123.9" y="36.6">680</text>
<text x="132.5" y="36.6">minimum</text>
<text x="143.9" y="36.6">load</text>
<text x="150.1" y="36.6">on</text>
<text x="154.1" y="36.6">the</text>
<text x="160" y="82.2">GATE_TH =</text>
<text x="174.5" y="82.2">+3V3D</text>
</g>
<g font-size="2.1" fill="#840000">
<text x="301" y="262">Generated</text>
<text x="313.5" y="262">by</text>
<text x="317.3" y="262">tools/analogue_board/build.py</text>
<text x="353.8" y="262">shared_core:</text>
<text x="369.3" y="262">edit</text>
<text x="374.8" y="262">the</text>
<text x="379.6" y="262">generator,</text>
<text x="392.4" y="262">not</text>
<text x="397.2" y="262">these</text>
<text x="404.5" y="262">files</text>
<text x="301" y="268.2">Eight4aWish</text>
<text x="301" y="265">Analogue</text>
<text x="312.4" y="265">board</text>
<text x="320.1" y="265">for</text>
<text x="323.8" y="268.2">BY-SA</text>
<text x="324.5" y="265">Pico</text>
<text x="330.7" y="265">2</text>
<text x="332.9" y="268.2">4.0</text>
<text x="333.4" y="265">/</text>
<text x="336.3" y="265">ESP32-P4</text>
<text x="349.5" y="265">or</text>
<text x="353.1" y="265">Teensy</text>
<text x="361.8" y="265">4.1,</text>
<text x="367.4" y="265">core</text>
<text x="373.6" y="265">set</text>
<text x="378.2" y="265">with</text>
<text x="384" y="265">MIDI.</text>
<text x="390.7" y="265">Spec:</text>
<text x="398.1" y="265">docs/analogue_board_sp</text>
<text x="301" y="273.7">File:</text>
<text x="301" y="271">Sheet:</text>
<text x="307.1" y="273.7">gate_in.kicad_sch</text>
<text x="309.2" y="271">/Gate</text>
<text x="317.1" y="271">ins/</text>
<text x="301" y="281.1">Size:</text>
<text x="307.6" y="281.1">A3</text>
<text x="323" y="281.1">Date:</text>
<text x="330" y="281.1">2026-10-16</text>
<text x="386" y="281.3">Rev:</text>
<text x="392.4" y="281.3">A</text>
<text x="301" y="283.9">KiCad</text>
<text x="308.7" y="283.9">E.D.A.</text>
<text x="316.3" y="283.9">9.0.7</text>
<text x="386" y="283.9">Id:</text>
<text x="390.1" y="283.9">8/10</text>
</g>
<g font-size="1.8" fill="#840000">
<text x="35" y="11.9">1</text>
<text x="85" y="11.9">2</text>
<text x="135" y="11.9">3</text>
<text x="185" y="11.9">4</text>
<text x="235" y="11.9">5</text>
<text x="285" y="11.9">6</text>
<text x="335" y="11.9">7</text>
<text x="385" y="11.9">8</text>
<text x="10.3" y="35.9">A</text>
<text x="408.3" y="35.9">A</text>
<text x="128.4" y="56.8">GATE_IN1</text>
<text x="10.3" y="85.9">B</text>
<text x="128.4" y="89.9">GATE_IN2</text>
<text x="408.2" y="85.9">B</text>
<text x="128.4" y="122.9">GATE_IN3</text>
<text x="10.3" y="135.9">C</text>
<text x="408.2" y="135.9">C</text>
<text x="128.4" y="155.9">GATE_IN4</text>
<text x="10.3" y="185.9">D</text>
<text x="408.2" y="185.9">D</text>
<text x="10.3" y="235.9">E</text>
<text x="408.3" y="235.9">E</text>
<text x="10.3" y="285.9">F</text>
<text x="35" y="286.9">1</text>
<text x="85" y="286.9">2</text>
<text x="135" y="286.9">3</text>
<text x="185" y="286.9">4</text>
<text x="235" y="286.9">5</text>
<text x="285" y="286.9">6</text>
<text x="335" y="286.9">7</text>
<text x="385" y="286.9">8</text>
<text x="408.3" y="285.9">F</text>
</g>
<g font-size="1.8" fill="#006464">
<text x="99" y="44.6">R803</text>
<text x="116.1" y="45.3">+3V3D</text>
<text x="154.8" y="45.3">+12V</text>
<text x="167.5" y="47.9">+12V</text>
<text x="180.2" y="45.3">+12V</text>
<text x="192.9" y="47.9">+12V</text>
<text x="60.9" y="52.2">R801</text>
<text x="99.2" y="48.6">100k</text>
<text x="102.3" y="52.9">U801A</text>
<text x="121.9" y="50.9">R804</text>
<text x="121.9" y="53.4">10k</text>
<text x="172.7" y="53.4">C801</text>
<text x="198.1" y="53.4">C802</text>
<text x="327.8" y="51.7">J810</text>
<text x="61.7" y="56.2">10k</text>
<text x="63.5" y="59.3">D801</text>
<text x="88.9" y="58.5">R802</text>
<text x="96.6" y="54.2">+</text>
<text x="158.3" y="57.6" transform="rotate(-90 158.3 57.6)">V+</text>
<text x="160.6" y="55.5">U801C</text>
<text x="172.7" y="56">100n</text>
<text x="178.7" y="56">50V</text>
<text x="183.7" y="57.6" transform="rotate(-90 183.7 57.6)">V+</text>
<text x="186" y="55.5">U802C</text>
<text x="198.1" y="56">100n</text>
<text x="204.1" y="56">50V</text>
<text x="323.1" y="56.7">Holes,</text>
<text x="330.1" y="56.7">left</text>
<text x="334.5" y="56.7">top</text>
<text x="55.1" y="60.6">+3V3D</text>
<text x="64.7" y="63.2">K</text>
<text x="70.9" y="63.1" transform="rotate(-90 70.9 63.1)">COM</text>
<text x="76.1" y="65.5">1</text>
<text x="76.2" y="63.2">A</text>
<text x="84.3" y="65.6">GND</text>
<text x="88.9" y="61.1">100k</text>
<text x="158.3" y="62.1" transform="rotate(-90 158.3 62.1)">V-</text>
<text x="160.7" y="63.1">LM393DR2G</text>
<text x="168.1" y="60.6">GND</text>
<text x="183.7" y="62.1" transform="rotate(-90 183.7 62.1)">V-</text>
<text x="186.1" y="63.1">LM393DR2G</text>
<text x="193.5" y="60.6">GND</text>
<text x="327.8" y="61.8">J811</text>
<text x="70.3" y="66.9">BAT54S</text>
<text x="79.2" y="68.2">GND</text>
<text x="321.3" y="66.9">Holes,</text>
<text x="327.8" y="72">J812</text>
<text x="328.3" y="66.9">left</text>
<text x="332.7" y="66.9">bottom</text>
<text x="99" y="77.6">R807</text>
<text x="155.4" y="73.3">GND</text>
<text x="180.8" y="73.3">GND</text>
<text x="322.5" y="77.1">Holes,</text>
<text x="329.5" y="77.1">right</text>
<text x="335.1" y="77.1">top</text>
<text x="99.2" y="81.6">100k</text>
<text x="116.1" y="78.3">+3V3D</text>
<text x="121.9" y="83.9">R808</text>
<text x="327.8" y="82.1">J813</text>
<text x="60.9" y="85.2">R805</text>
<text x="61.7" y="89.3">10k</text>
<text x="96.6" y="87.2">+</text>
<text x="102.2" y="86">U801B</text>
<text x="121.9" y="86.5">10k</text>
<text x="164.4" y="86">+3V3D</text>
<text x="320.8" y="87.2">Holes,</text>
<text x="327.9" y="87.2">right</text>
<text x="333.4" y="87.2">middle</text>
<text x="55.1" y="93.6">+3V3D</text>
<text x="63.5" y="92.3">D802</text>
<text x="88.9" y="91.5">R806</text>
<text x="88.9" y="94.1">100k</text>
<text x="170.2" y="91.5">R817</text>
<text x="170.2" y="94.1">10k</text>
<text x="64.7" y="96.3">K</text>
<text x="70.3" y="99.9">BAT54S</text>
<text x="70.9" y="96.1" transform="rotate(-90 70.9 96.1)">COM</text>
<text x="76.1" y="98.5">1</text>
<text x="76.2" y="96.3">A</text>
<text x="79.2" y="101.2">GND</text>
<text x="84.3" y="98.7">GND</text>
<text x="170.2" y="101.7">R818</text>
<text x="182.9" y="101.7">C803</text>
<text x="170.2" y="104.2">10k</text>
<text x="182.9" y="104.2">100n</text>
<text x="188.8" y="104.2">16V</text>
<text x="99" y="110.6">R811</text>
<text x="116.1" y="111.4">+3V3D</text>
<text x="165.6" y="108.8">GND</text>
<text x="178.3" y="108.8">GND</text>
<text x="60.9" y="118.2">R809</text>
<text x="99.2" y="114.7">100k</text>
<text x="102.3" y="119">U802A</text>
<text x="121.9" y="116.9">R812</text>
<text x="121.9" y="119.5">10k</text>
<text x="61.7" y="122.3">10k</text>
<text x="63.5" y="125.3">D803</text>
<text x="88.9" y="124.6">R810</text>
<text x="96.6" y="120.2">+</text>
<text x="55.1" y="126.6">+3V3D</text>
<text x="64.7" y="129.3">K</text>
<text x="70.9" y="129.1" transform="rotate(-90 70.9 129.1)">COM</text>
<text x="76.1" y="131.5">1</text>
<text x="76.2" y="129.3">A</text>
<text x="84.3" y="131.7">GND</text>
<text x="88.9" y="127.1">100k</text>
<text x="70.3" y="132.9">BAT54S</text>
<text x="79.2" y="134.2">GND</text>
<text x="99" y="143.6">R815</text>
<text x="99.2" y="147.7">100k</text>
<text x="116.1" y="144.4">+3V3D</text>
<text x="121.9" y="150">R816</text>
<text x="60.9" y="151.2">R813</text>
<text x="61.7" y="155.3">10k</text>
<text x="96.6" y="153.3">+</text>
<text x="102.2" y="152">U802B</text>
<text x="121.9" y="152.5">10k</text>
<text x="55.1" y="159.6">+3V3D</text>
<text x="63.5" y="158.3">D804</text>
<text x="88.9" y="157.6">R814</text>
<text x="88.9" y="160.1">100k</text>
<text x="64.7" y="162.3">K</text>
<text x="70.3" y="166">BAT54S</text>
<text x="70.9" y="162.1" transform="rotate(-90 70.9 162.1)">COM</text>
<text x="76.1" y="164.5">1</text>
<text x="76.2" y="162.3">A</text>
<text x="79.2" y="167.2">GND</text>
<text x="84.3" y="164.7">GND</text>
</g>
<g font-size="1.8" fill="#0f0f0f">
<text x="51.3" y="53">GIN1</text>
<text x="318" y="53">GIN1</text>
<text x="318" y="63.2">GIN2</text>
<text x="91.1" y="71.4" transform="rotate(-90 91.1 71.4)">GATE_TH</text>
<text x="318" y="73.3">GIN3</text>
<text x="318" y="83.5">GIN4</text>
<text x="51.3" y="86">GIN2</text>
<text x="188" y="96.2">GATE_TH</text>
<text x="91.1" y="104.5" transform="rotate(-90 91.1 104.5)">GATE_TH</text>
<text x="51.3" y="119">GIN3</text>
<text x="91.1" y="137.5" transform="rotate(-90 91.1 137.5)">GATE_TH</text>
<text x="51.3" y="152.1">GIN4</text>
<text x="91.1" y="170.5" transform="rotate(-90 91.1 170.5)">GATE_TH</text>
</g>
<g font-size="1.8" fill="#a90000">
<text x="94.5" y="53.1">3</text>
<text x="157.2" y="53.4" transform="rotate(-90 157.2 53.4)">8</text>
<text x="182.6" y="53.4" transform="rotate(-90 182.6 53.4)">8</text>
<text x="326.3" y="53.1">1</text>
<text x="94.5" y="58.2">2</text>
<text x="107.2" y="55.6">1</text>
<text x="64.7" y="65.5">2</text>
<text x="73.1" y="61.7" transform="rotate(-90 73.1 61.7)">3</text>
<text x="157.2" y="64.8" transform="rotate(-90 157.2 64.8)">4</text>
<text x="182.6" y="64.8" transform="rotate(-90 182.6 64.8)">4</text>
<text x="326.3" y="63.2">1</text>
<text x="326.3" y="73.4">1</text>
<text x="326.3" y="83.6">1</text>
<text x="94.5" y="86.1">5</text>
<text x="107.2" y="88.6">7</text>
<text x="73.1" y="94.7" transform="rotate(-90 73.1 94.7)">3</text>
<text x="94.5" y="91.2">6</text>
<text x="64.7" y="98.5">2</text>
<text x="94.5" y="119.1">3</text>
<text x="94.5" y="124.2">2</text>
<text x="107.2" y="121.7">1</text>
<text x="64.7" y="131.5">2</text>
<text x="73.1" y="127.7" transform="rotate(-90 73.1 127.7)">3</text>
<text x="94.5" y="152.1">5</text>
<text x="107.2" y="154.7">7</text>
<text x="73.1" y="160.7" transform="rotate(-90 73.1 160.7)">3</text>
<text x="94.5" y="157.2">6</text>
<text x="64.7" y="164.5">2</text>
</g>
</svg>
